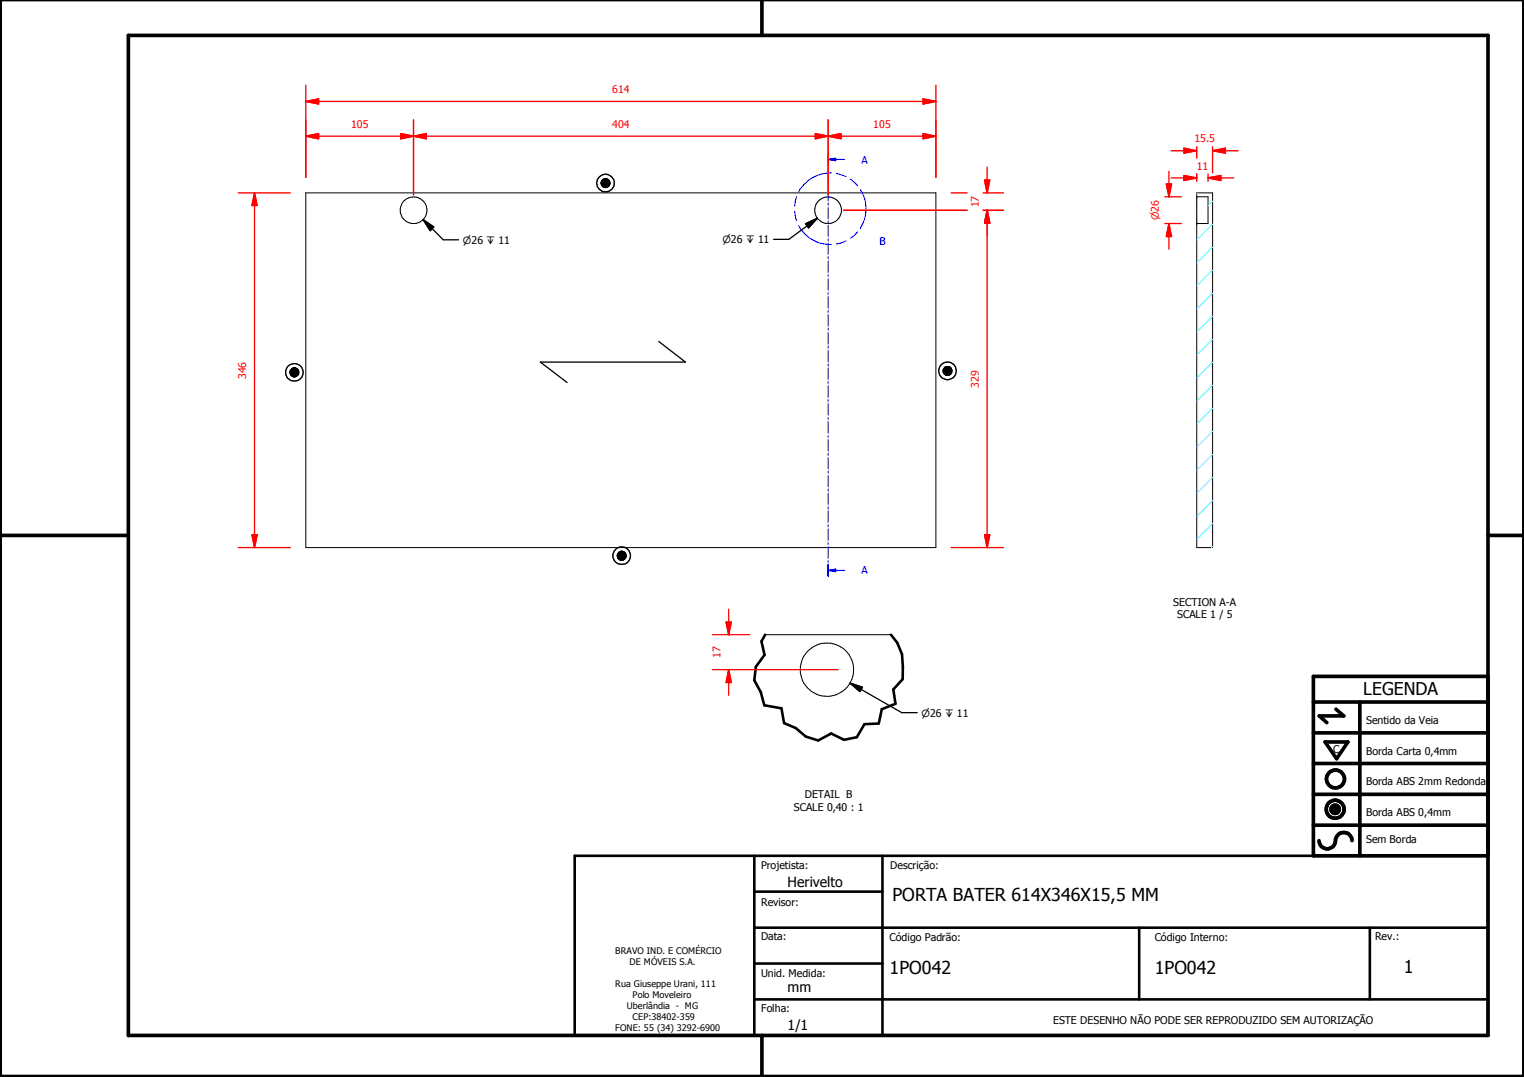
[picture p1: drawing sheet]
<svg xmlns="http://www.w3.org/2000/svg" width="297mm" height="210mm" viewBox="0 0 297 210" stroke-linecap="round" stroke-linejoin="round" font-family="sans-serif">
<g fill="none" stroke="#000" stroke-width=".19">
<path d="M59.6 37.6h122.8v69.1h-122.8zM117.2 35.6l1.7 .1zM117.2 35.7l1.7 .1zM117.2 35.8h1.7zM117.2 35.8l1.6 .1zM117.2 35.9h1.6zM117.2 35.5l1.7 .1zM117.2 35.9l1.6 .1zM117.2 35.4l1.6 .1zM117.3 36l1.5 .1zM117.3 35.3l1.5 .1zM117.3 36.1h1.5z"/>
<path d="M117.3 36.1l1.4 .1zM117.3 35.3h1.5zM117.3 36.2h1.4zM117.3 35.2l1.5 .1zM117.4 36.2h1.3zM117.4 36.2l1.2 .1zM117.4 35.1l1.3 .1zM117.4 35.1h1.3zM117.5 36.3h1.1zM117.5 36.3l1 .1zM117.5 35.1h1.2zM117.5 36.4h1z"/>
<path d="M117.5 36.4h.9zM117.5 35l1.1 .1zM117.5 35h1zM117.6 36.4h.8zM117.6 35h.9zM117.6 35h.8zM117.7 36.4h.7zM117.7 36.4l.6 .1zM117.7 34.9l.7 .1zM117.7 34.9h.7zM117.8 36.5h.5zM117.8 36.5h.4z"/>
<path d="M117.8 34.9h.6zM117.8 34.9h.5zM117.9 36.5h.3zM117.9 36.5h.2zM117.9 34.8l.4 .1zM117.9 34.8h.3zM117.9 34.8h.2zM233.3 38.4h2.2v5.2h-2.2M233.3 37.6h3v69.1h-3zM233.3 43.6h.1M56.6 72.5l1.6 .1zM56.6 72.6h1.6z"/>
<path d="M56.6 72.6l1.6 .1zM56.6 72.7h1.6v.2zM56.6 72.7l1.6 .2h-1.6zM56.6 72.9h1.6zM56.6 72.9h1.5zM56.6 72.4l1.6 .1zM56.6 72.3l1.6 .1zM56.6 72.9l1.5 .1zM56.6 72.2l1.6 .1zM56.6 73h1.5zM56.6 73l1.5 .1zM56.6 72.1l1.5 .1z"/>
<path d="M56.7 73.1h1.4zM56.7 73.1l1.3 .1zM56.7 72.1h1.4zM56.7 73.2h1.3zM56.7 72l1.4 .1zM56.7 72h1.3zM56.8 73.2h1.2zM56.8 73.2h1.1zM56.8 72h1.2zM56.9 73.2h1zM56.9 73.2l.9 .1zM56.9 71.9l1.1 .1h-1.2z"/>
<path d="M56.9 71.9l1.1 .1zM56.9 73.3h.9zM56.9 73.3l.8 .1zM56.9 71.8l1 .1zM56.9 71.8h.9zM57.1 73.4h.6zM57.1 73.4h.5zM57.1 71.8h.7zM57.1 71.8h.6zM57.1 71.8h.5zM57.2 73.4h.4zM57.2 73.4h.3z"/>
<path d="M57.2 71.8h.4zM57.3 73.4h.2zM57.3 71.7l.3 .1zM57.3 71.7h.2zM183.9 72.2l1.6 .1zM183.9 72.3h1.6v.1zM183.9 72.3l1.6 .1h-1.6zM183.9 72.4l1.6 .1zM183.9 72.5h1.6zM183.9 72.5h1.6v.1zM183.9 72.5l1.6 .1h-1.6zM183.9 72.1l1.6 .1h-1.6z"/>
<path d="M183.9 72.1h1.6v.1zM183.9 72l1.6 .1zM183.9 72h1.6zM183.9 72.6h1.6zM183.9 72.6l1.5 .1zM183.9 72.7h1.5zM183.9 72.7l1.5 .1zM183.9 71.9l1.6 .1zM184 72.8h1.4zM184 72.8l1.3 .1zM184 71.8l1.4 .1zM184 71.8h1.4z"/>
<path d="M184.1 72.9h1.2zM184.1 72.9h1.1zM184.1 71.7l1.3 .1zM184.1 72.9l1.1 .1zM184.1 71.6l1.2 .1zM184.1 71.6h1.1zM184.2 73h1zM184.2 73h.9zM184.2 71.6h1zM184.2 73l.8 .1zM184.2 71.5l1 .1zM184.2 71.5h.9z"/>
<path d="M184.4 73.1h.6zM184.4 71.5h.7zM184.4 71.5h.6zM184.4 73.1h.5zM184.5 73.1h.4zM184.5 73.1h.3zM184.5 71.5h.5zM184.5 71.5h.4zM184.6 73.1h.2zM184.6 71.5h.3zM184.6 71.5h.2zM120.3 108.3h1.7v.1z"/>
<path d="M120.3 108.3l1.7 .1h-1.6zM120.4 108.2l1.6 .1zM120.4 108.4l1.6 .1zM120.4 108.5h1.6v.1zM120.4 108.5l1.6 .1h-1.6zM120.4 108.6l1.6 .1zM120.4 108.1l1.6 .1zM120.4 108l1.6 .1zM120.4 108.7h1.6zM120.4 108.7h1.5zM120.4 107.9l1.6 .1zM120.4 108.7l1.5 .1z"/>
<path d="M120.4 107.9h1.6zM120.5 108.8h1.4zM120.5 108.8l1.3 .1zM120.5 107.8l1.4 .1zM120.6 108.9h1.2zM120.6 108.9h1.1zM120.6 107.7l1.3 .1h-1.4zM120.6 107.7l1.3 .1zM120.6 108.9l1.1 .1zM120.6 107.7h1.2zM120.7 109h1zM120.7 109l.9 .1z"/>
<path d="M120.7 107.6l1 .1h-1.1zM120.7 107.6l1 .1zM120.7 109.1h.9zM120.7 109.1h.8zM120.7 107.6h1zM120.7 107.6h.9zM120.8 109.1h.7zM120.8 107.5l.8 .1zM120.8 107.5h.7zM120.9 109.1h.6zM120.9 109.1h.5zM120.9 107.5h.6z"/>
<path d="M121 109.1h.4zM121 109.1h.2zM121 107.5h.5zM121 107.5h.4zM121.1 109.1h.1zM121.1 107.4l.3 .1zM121.1 107.4h.1zM149.1 123.7h24.5M259.4 157.6l1.6 .1zM259.4 157.7l1.6 .1zM259.4 157.8l1.6 .1zM259.4 157.9h1.6v.1z"/>
<path d="M259.4 157.9l1.6 .1h-1.5zM259.4 157.6h1.6zM259.5 158h1.5zM259.5 158l1.4 .1zM259.5 157.5l1.5 .1zM259.5 158.1h1.4zM259.5 157.4l1.5 .1zM259.5 158.1l1.4 .1zM259.5 157.3l1.4 .1zM259.6 158.2h1.3zM259.6 158.2h1.2zM259.6 157.2l1.3 .1z"/>
<path d="M259.6 158.2l1.2 .1zM259.6 157.2h1.3zM259.7 158.3h1.1zM259.7 158.3l1 .1zM259.7 157.1l1.1 .1zM259.7 157.1h1.1zM259.8 158.4h.9zM259.8 158.4h.8zM259.8 157.1h1zM259.8 157.1h.9zM259.8 158.4l.8 .1zM259.8 157l.9 .1z"/>
<path d="M259.8 157h.8zM259.9 158.5h.7zM259.9 158.5h.6zM259.9 157h.7zM260 158.5h.5zM260 158.5h.4zM260 157h.6zM260.1 158.5h.3zM260.1 158.5h.2zM260.1 156.9l.4 .1zM260.1 156.9h.3zM260.1 156.9h.2z"/>
<circle cx="80.6" cy="41" r="2.6"/>
<circle cx="161.4" cy="41" r="2.6"/>
<circle cx="161.2" cy="130.5" r="5.2"/>
</g>
<path d="M149.1 123.7l-.7 1.3 .6 2.6-1.7 2.4-.3 2.6 1.3 2.3 .7 2.6 3.3 .5 .5 2.9 2.3 1 2 1.7 2.4 .7 2.5-1.3 2.5 1.2 2.5-.5 1.5-2.6 2.8-.1 .6-2.8 2.6-1-.4-2.8 1.8-2 .1-2.4-.2-2.5-.9-2.2-1.3-1.6M112 166.8h178v35h-178zM147 173.8h25M147 166.8v35M172 166.8v35M147 194.8h143M147 180.8h143M147 187.8h25M222 180.8v14M267 180.8v14" fill="none" stroke="#000" stroke-width=".51"/>
<g fill="#000">
<path d="M117.2 35.5l1.7 .1zM117.2 35.4l1.6 .1zM117.3 35.3l1.5 .1zM117.3 35.3h1.5zM117.3 35.2l1.5 .1zM117.4 35.1l1.3 .1zM117.4 35.1h1.3zM117.5 35.1h1.2zM117.5 35l1.1 .1zM117.5 35h1zM117.6 35h.9zM117.6 35h.8z"/>
<path d="M117.7 34.9l.7 .1zM117.7 34.9h.7zM117.8 34.9h.6zM117.8 34.9h.5zM117.9 34.8l.4 .1zM117.9 34.8h.3zM117.9 34.8h.2zM117.9 36.5h.2zM117.8 36.5h.4zM117.9 36.5h.3zM117.7 36.4l.6 .1zM117.8 36.5h.5z"/>
<path d="M117.6 36.4h.8zM117.7 36.4h.7zM117.5 36.4h.9zM117.5 36.3l1 .1zM117.5 36.4h1zM117.4 36.2l1.2 .1zM117.5 36.3h1.1zM117.3 36.2h1.4zM117.4 36.2h1.3zM117.3 36.1l1.4 .1zM117.2 35.9l1.6 .1zM117.3 36l1.5 .1z"/>
<path d="M117.3 36.1h1.5zM117.2 35.8l1.6 .1zM117.2 35.9h1.6zM117.2 35.6l1.7 .1zM117.2 35.7l1.7 .1zM117.2 35.8h1.7zM56.6 72.4l1.6 .1zM56.6 72.3l1.6 .1zM56.6 72.2l1.6 .1zM56.6 72.1l1.5 .1zM56.7 72.1h1.4zM56.7 72l1.4 .1z"/>
<path d="M56.7 72h1.3zM56.8 72h1.2zM56.9 71.9l1.1 .1h-1.2zM56.9 71.9l1.1 .1zM56.9 71.8l1 .1zM56.9 71.8h.9zM57.1 71.8h.7zM57.1 71.8h.6zM57.1 71.8h.5zM57.2 71.8h.4zM57.3 71.7l.3 .1zM57.3 71.7h.2z"/>
<path d="M57.2 73.4h.3zM57.3 73.4h.2zM57.1 73.4h.5zM57.2 73.4h.4zM56.9 73.3l.8 .1zM57.1 73.4h.6zM56.9 73.2l.9 .1zM56.9 73.3h.9zM56.8 73.2h1.1zM56.9 73.2h1zM56.7 73.2h1.3zM56.8 73.2h1.2z"/>
<path d="M56.7 73.1l1.3 .1zM56.6 73l1.5 .1zM56.7 73.1h1.4zM56.6 72.9h1.5zM56.6 72.9l1.5 .1zM56.6 73h1.5zM56.6 72.5l1.6 .1zM56.6 72.6h1.6zM56.6 72.6l1.6 .1zM56.6 72.7h1.6v.2zM56.6 72.7l1.6 .2h-1.6zM56.6 72.9h1.6z"/>
<path d="M183.9 72.1l1.6 .1h-1.6zM183.9 72.1h1.6v.1zM183.9 72l1.6 .1zM183.9 72h1.6zM183.9 71.9l1.6 .1zM184 71.8l1.4 .1zM184 71.8h1.4zM184.1 71.7l1.3 .1zM184.1 71.6l1.2 .1zM184.1 71.6h1.1zM184.2 71.6h1zM184.2 71.5l1 .1z"/>
<path d="M184.2 71.5h.9zM184.4 71.5h.7zM184.4 71.5h.6zM184.5 71.5h.5zM184.5 71.5h.4zM184.6 71.5h.3zM184.6 71.5h.2zM184.5 73.1h.3zM184.6 73.1h.2zM184.4 73.1h.5zM184.5 73.1h.4zM184.4 73.1h.6z"/>
<path d="M184.2 73l.8 .1zM184.2 73h.9zM184.1 72.9l1.1 .1zM184.2 73h1zM184.1 72.9h1.1zM184 72.8l1.3 .1zM184.1 72.9h1.2zM183.9 72.7l1.5 .1zM184 72.8h1.4zM183.9 72.6l1.5 .1zM183.9 72.7h1.5zM183.9 72.5l1.6 .1h-1.6z"/>
<path d="M183.9 72.6h1.6zM183.9 72.2l1.6 .1zM183.9 72.3h1.6v.1zM183.9 72.3l1.6 .1h-1.6zM183.9 72.4l1.6 .1zM183.9 72.5h1.6zM183.9 72.5h1.6v.1zM120.4 108.1l1.6 .1zM120.4 108l1.6 .1zM120.4 107.9l1.6 .1zM120.4 107.9h1.6zM120.5 107.8l1.4 .1z"/>
<path d="M120.6 107.7l1.3 .1h-1.4zM120.6 107.7l1.3 .1zM120.6 107.7h1.2zM120.7 107.6l1 .1h-1.1zM120.7 107.6l1 .1zM120.7 107.6h1zM120.7 107.6h.9zM120.8 107.5l.8 .1zM120.8 107.5h.7zM120.9 107.5h.6zM121 107.5h.5zM121 107.5h.4z"/>
<path d="M121.1 107.4l.3 .1zM121.1 107.4h.1zM121 109.1h.2zM121.1 109.1h.1zM120.9 109.1h.5zM121 109.1h.4zM120.8 109.1h.7zM120.9 109.1h.6zM120.7 109.1h.8zM120.7 109l.9 .1zM120.7 109.1h.9zM120.6 108.9l1.1 .1z"/>
<path d="M120.7 109h1zM120.6 108.9h1.1zM120.5 108.8l1.3 .1zM120.6 108.9h1.2zM120.4 108.7l1.5 .1zM120.5 108.8h1.4zM120.4 108.7h1.5zM120.4 108.5l1.6 .1h-1.6zM120.4 108.6l1.6 .1zM120.4 108.7h1.6zM120.4 108.2l1.6 .1zM120.3 108.3h1.7v.1z"/>
<path d="M120.3 108.3l1.7 .1h-1.6zM120.4 108.4l1.6 .1zM120.4 108.5h1.6v.1zM259.4 157.6h1.6zM259.5 157.5l1.5 .1zM259.5 157.4l1.5 .1zM259.5 157.3l1.4 .1zM259.6 157.2l1.3 .1zM259.6 157.2h1.3zM259.7 157.1l1.1 .1zM259.7 157.1h1.1zM259.8 157.1h1z"/>
<path d="M259.8 157.1h.9zM259.8 157l.9 .1zM259.8 157h.8zM259.9 157h.7zM260 157h.6zM260.1 156.9l.4 .1zM260.1 156.9h.3zM260.1 156.9h.2zM260.1 158.5h.2zM260 158.5h.4zM260.1 158.5h.3zM259.9 158.5h.6z"/>
<path d="M260 158.5h.5zM259.8 158.4l.8 .1zM259.9 158.5h.7zM259.8 158.4h.8zM259.7 158.3l1 .1zM259.8 158.4h.9zM259.6 158.2l1.2 .1zM259.7 158.3h1.1zM259.6 158.2h1.2zM259.5 158.1l1.4 .1zM259.6 158.2h1.3zM259.5 158l1.4 .1z"/>
<path d="M259.5 158.1h1.4zM259.4 157.9l1.6 .1h-1.5zM259.5 158h1.5zM259.4 157.6l1.6 .1zM259.4 157.7l1.6 .1zM259.4 157.8l1.6 .1zM259.4 157.9h1.6v.1z"/>
</g>
<g fill="none" stroke="#000" stroke-width=".71">
<path d="M148.5 0v6.9M297 -.1v209.9h-297v-209.9M25 6.9h265v194.9h-265zM0 104.4h25M290 104.4h7M256 136.8h34M260.4 138.2l1.5 1.3h-4.8l1.5 1.3M265 136.8v30M290 131.8h-34v35h34M256 154.8h34M256 148.8h34M256 142.8h34"/>
<path d="M258.3 144.6h4.4l-2.2 3.3zM256 160.8h34M257.1 163.8a1.62 1.62 0 0 0 1.8 1.6 1.62 1.62 0 0 0 1.4-1.9 1.63 1.63 0 0 1 1.7-1.2 1.63 1.63 0 0 1 1.5 1.5M148.5 201.8v8"/>
<circle cx="260.2" cy="157.7" r="1.76"/>
<circle cx="260.2" cy="157.7" r=".82"/>
<circle cx="260.3" cy="151.8" r="1.76"/>
</g>
<g fill="none" stroke="#00f" stroke-width=".19">
<path d="M161.4 29.9v2.3M161.4 32.6v.4M161.4 33.4v2.3M161.4 36.1v.4M161.4 36.9v2.3M161.4 39.5v.5M161.4 31.1h1.5M161.4 40.4v2.3M161.4 43.1v.4M161.4 43.9v2.2M161.4 46.5v.4M161.4 47.3v2.3"/>
<path d="M161.4 50v.5M161.4 50.8v2.3M161.4 53.5v.4M161.4 54.3v2.3M161.4 57v.4M161.4 57.8v2.3M161.4 60.5v.4M161.4 61.3v2.2M161.4 63.9v.5M161.4 64.8v2.3M161.4 67.4v.5M161.4 68.2v2.3"/>
<path d="M161.4 70.9v.4M161.4 71.7v2.3M161.4 74.4v.4M161.4 75.2v2.3M161.4 77.9v.4M161.4 78.7v2.2M161.4 81.3v.5M161.4 82.2v2.3M161.4 84.8v.5M161.4 85.6v2.3M161.4 88.3v.5M161.4 89.2v2.2"/>
<path d="M161.4 91.8v.4M161.4 92.6v2.3M161.4 95.3v.4M161.4 96.1v2.3M161.4 98.8v.4M161.4 99.6v2.3M161.4 102.2v.5M161.4 103.1v2.3M161.4 105.7v.5M161.4 106.6v2.2M161.4 109.2v.4M161.4 110v2.3"/>
</g>
<path d="M161.4 29.9v2.3M161.4 110v2.3" fill="none" stroke="#00f" stroke-width=".3"/>
<path d="M161.4 31.1l1.5-.3v.5z" fill="#00f"/>
<path d="M161.4 31.1l1.5-.3v.5zM162.9 31.1h1.7M161.4 111.2h1.5" fill="none" stroke="#00f" stroke-width=".19"/>
<path d="M161.4 111.2l1.5-.3v.5z" fill="#00f"/>
<g fill="none" stroke="#00f" stroke-width=".19">
<path d="M155.3 38.3l-.4 1.9M162 33.7a7.1 7.1 0 0 0-6.3 3.7M163 33.8l1.9 .6M165.7 34.9l1.5 1.3M167.7 37h.1M167.7 37a6.9 6.9 0 0 1 0 7.4M154.9 41.2l.4 1.9M155.7 43.9a7 7 0 0 0 6.3 3.8M164.9 46.9l-1.9 .6M167.2 45.2l-.7 .6-.8 .6M167.7 44.4h.1M161.4 111.2l1.5-.3v.5z"/>
<path d="M162.9 111.2h1.7"/>
</g>
<g fill="none" stroke="#0ff" stroke-width=".19">
<path d="M233.5 37.6l-.2 .2M236.3 39.2l-.8 .9M236.3 57.1l-3 3.1M236.3 52.7l-3 3.1M236.3 48.2l-3 3.1M236.3 43.7l-3 3.1M236.3 79.6l-3 3.1M236.3 75.1l-3 3.1M236.3 70.6l-3 3.1M236.3 66.1l-3 3.1M236.3 61.6l-3 3.1M236.3 97.5l-3 3.1"/>
<path d="M236.3 93l-3 3.1M236.3 88.6l-3 3.1M236.3 84.1l-3 3.1M236.3 106.5l-.2 .2M236.3 102l-3 3.1"/>
</g>
<path d="M49.6 104.2v2.5" fill="none" stroke="#f00" stroke-width=".25"/>
<path d="M49.1 104.2h1l-.5 2.5z" fill="#f00"/>
<path d="M49.6 37.6v2.4M49.1 104.2h1l-.5 2.5z" fill="none" stroke="#f00" stroke-width=".25"/>
<path d="M49.6 37.6l.5 2.4h-1z" fill="#f00"/>
<path d="M59.6 19.8h2.5M46.4 37.6h10.2M49.6 37.6l.5 2.4h-1zM49.6 40v64.2M46.4 106.7h10.2" fill="none" stroke="#f00" stroke-width=".25"/>
<path d="M59.6 19.8l2.5-.5v1z" fill="#f00"/>
<path d="M59.6 19.8l2.5-.5v1zM179.9 19.8h2.5" fill="none" stroke="#f00" stroke-width=".25"/>
<path d="M179.9 19.3l2.5 .5-2.5 .5z" fill="#f00"/>
<path d="M59.6 16.6v18M62.1 19.8h117.8M179.9 19.3l2.5 .5-2.5 .5zM182.4 16.6v18M59.6 26.5h2.5" fill="none" stroke="#f00" stroke-width=".25"/>
<path d="M59.6 26.5l2.5-.5v1.1z" fill="#f00"/>
<path d="M59.6 26.5l2.5-.5v1.1zM78.1 26.5h2.5" fill="none" stroke="#f00" stroke-width=".25"/>
<path d="M78.1 26l2.5 .5-2.5 .6z" fill="#f00"/>
<path d="M59.6 23.4v11.2M62.1 26.5h16M78.1 26l2.5 .5-2.5 .6zM80.6 26.5h2.5M80.6 23.4v14.6" fill="none" stroke="#f00" stroke-width=".25"/>
<path d="M80.6 26.5l2.5-.5v1.1z" fill="#f00"/>
<path d="M80.6 26.5l2.5-.5v1.1zM158.9 26.5h2.5" fill="none" stroke="#f00" stroke-width=".25"/>
<path d="M158.9 26l2.5 .5-2.5 .6z" fill="#f00"/>
<path d="M80.6 23.4v14.6M83.1 26.5h75.8M158.9 26l2.5 .5-2.5 .6zM161.4 26.5h2.5M161.4 23.4v14.6" fill="none" stroke="#f00" stroke-width=".25"/>
<path d="M161.4 26.5l2.5-.5v1.1z" fill="#f00"/>
<path d="M161.4 26.5l2.5-.5v1.1zM179.9 26.5h2.5" fill="none" stroke="#f00" stroke-width=".25"/>
<path d="M179.9 26l2.5 .5-2.5 .6z" fill="#f00"/>
<path d="M161.4 23.4v14.6M163.9 26.5h16M179.9 26l2.5 .5-2.5 .6zM182.4 23.4v11.2M192.4 104.2v2.5" fill="none" stroke="#f00" stroke-width=".25"/>
<path d="M191.9 104.2h1l-.5 2.5z" fill="#f00"/>
<path d="M192.4 41v2.5M191.9 104.2h1l-.5 2.5z" fill="none" stroke="#f00" stroke-width=".25"/>
<path d="M192.4 41l.5 2.5h-1z" fill="#f00"/>
<path d="M164.4 41h24.1M191.6 41h4M192.4 41l.5 2.5h-1zM192.4 41v63.2M185.4 106.7h10.2" fill="none" stroke="#f00" stroke-width=".25"/>
<path d="M192.4 41l.5 2.5h-1z" fill="#f00"/>
<path d="M192.4 35.1v2.5M192.4 41l.5 2.5h-1z" fill="none" stroke="#f00" stroke-width=".25"/>
<path d="M191.9 35.1h1l-.5 2.5z" fill="#f00"/>
<path d="M185.4 37.6h3.1M191.6 37.6h4M191.9 35.1h1l-.5 2.5zM192.4 32.6v2.5M227.8 35.9v2.5M164.4 41h24.1M191.6 41h4M192.4 43.5v2.5" fill="none" stroke="#f00" stroke-width=".25"/>
<g fill="none" stroke="#000" stroke-width=".25">
<path d="M82.5 42.8l2 1.4-.6 .8zM82.5 42.8l3.9 3.9h3M157 43.6l2.3-1.1-1.7 1.9zM159.3 42.5l-5.5 4.2h-3M128.4 66.5l5.2 4.1h-28.3l5.2 3.9"/>
<circle cx="118" cy="35.7" r="1.71"/>
<circle cx="118" cy="35.7" r=".85"/>
<circle cx="57.4" cy="72.6" r="1.71"/>
<circle cx="57.4" cy="72.6" r=".86"/>
<circle cx="184.7" cy="72.3" r="1.7"/>
<circle cx="184.7" cy="72.3" r=".84"/>
<circle cx="121.2" cy="108.3" r="1.7"/>
<circle cx="121.2" cy="108.3" r=".85"/>
</g>
<path d="M82.5 42.8l2 1.4-.6 .8zM157 43.6l2.3-1.1-1.7 1.9z" fill="#000"/>
<path d="M227.3 35.9h1l-.5 2.5z" fill="#f00"/>
<path d="M227.3 35.9h1l-.5 2.5zM227.8 43.6v2.5" fill="none" stroke="#f00" stroke-width=".25"/>
<path d="M227.8 43.6l.5 2.5h-1z" fill="#f00"/>
<path d="M227 38.4h3.2M227.8 33.4v2.5M230.8 34.7h2.5M227 43.6h3.2M227.8 43.6l.5 2.5h-1zM227.8 46.1v2.5" fill="none" stroke="#f00" stroke-width=".25"/>
<path d="M230.8 34.2l2.5 .5-2.5 .5z" fill="#f00"/>
<path d="M230.8 34.2l2.5 .5-2.5 .5zM235.5 34.7h2.5" fill="none" stroke="#f00" stroke-width=".25"/>
<path d="M235.5 34.7l2.5-.5v1z" fill="#f00"/>
<path d="M228.3 34.7h2.5M233.3 33.9v1.4M235.5 34.7l2.5-.5v1zM235.5 33.9v1.4M236.3 29.4h2.5M238 34.7h2.4" fill="none" stroke="#f00" stroke-width=".25"/>
<path d="M236.3 29.4l2.5-.5v.9z" fill="#f00"/>
<path d="M230.8 29.4h2.5M236.3 29.4l2.5-.5v.9z" fill="none" stroke="#f00" stroke-width=".25"/>
<path d="M230.8 28.9l2.5 .5-2.5 .4z" fill="#f00"/>
<path d="M228.3 29.4h2.5M230.8 28.9l2.5 .5-2.5 .4zM233.3 28.6v2.2M233.3 33.9v.7M236.3 28.6v5.1M238.8 29.4h2.5M142 121.2v2.5" fill="none" stroke="#f00" stroke-width=".25"/>
<path d="M141.5 121.2h1l-.5 2.5z" fill="#f00"/>
<path d="M141.5 121.2h1l-.5 2.5zM142 130.5v2.5" fill="none" stroke="#f00" stroke-width=".25"/>
<path d="M142 130.5l.5 2.5h-1z" fill="#f00"/>
<path d="M142 118.7v2.5M138.8 123.7h7.3M138.8 130.5h24.6M142 130.5l.5 2.5h-1zM142 133v2.5" fill="none" stroke="#f00" stroke-width=".25"/>
<path d="M165.7 133.1l2.4 .8-.5 .9zM165.7 133.1l10.1 5.8h3" fill="none" stroke="#000" stroke-width=".25"/>
<path d="M165.7 133.1l2.4 .8-.5 .9z" fill="#000"/>
<g font-size="3.5">
<text x="173.9" y="175.7">PORTA BATER 614X346X15,5 MM</text>
<text x="173.4" y="189.7">1PO042</text>
<text x="225.1" y="189.7">1PO042</text>
<text x="273.6" y="189.7">1</text>
</g>
<text font-size="3.4" x="265.7" y="135.4">LEGENDA</text>
<g font-size="2.7">
<text x="153.5" y="172.8">Herivelto</text>
<text x="153.5" y="193.4">mm</text>
<text x="153.5" y="200.8">1/1</text>
</g>
<g font-size="2.1" fill="#f00">
<text x="119.3" y="18.2">614</text>
<text x="68.4" y="24.9">105</text>
<text x="119.3" y="24.9">404</text>
<text x="170.2" y="24.9">105</text>
<text x="232.8" y="27.8">15.5</text>
<text x="233.3" y="33.1">11</text>
<text x="190.8" y="40.4" transform="rotate(-90 190.8 40.4)">17</text>
<text x="48" y="73.9" transform="rotate(-90 48 73.9)">346</text>
<text x="190.8" y="75.6" transform="rotate(-90 190.8 75.6)">329</text>
<text x="140.5" y="128.3" transform="rotate(-90 140.5 128.3)">17</text>
</g>
<g font-size="2.1" fill="#00f">
<text x="167.9" y="31.9">A</text>
<text x="171.4" y="47.8">B</text>
<text x="167.9" y="111.9">A</text>
</g>
<g font-size="2.1">
<text x="228.7" y="118">SECTION A-A</text>
<text x="229.4" y="120.5">SCALE 1 / 5</text>
<text x="266.3" y="141.1">Sentido da Veia</text>
<text x="259.8" y="146.7">C</text>
<text x="266.3" y="147.2">Borda Carta 0,4mm</text>
<text x="156.9" y="155.6">DETAIL B</text>
<text x="266.3" y="153.1">Borda ABS 2mm Redonda</text>
<text x="154.7" y="158.1">SCALE 0,40 : 1</text>
<text x="266.3" y="159">Borda ABS 0,4mm</text>
<text x="266.3" y="164.4">Sem Borda</text>
<text x="148.4" y="169.3">Projetista:</text>
<text x="173.5" y="169.5">Descrição:</text>
<text x="148.4" y="176.6">Revisor:</text>
<text x="148.4" y="183.2">Data:</text>
<text x="173.4" y="183.3">Código Padrão:</text>
<text x="225.1" y="183.3">Código Interno:</text>
<text x="268" y="183.2">Rev.:</text>
<text x="148.4" y="190.5">Unid. Medida:</text>
<text x="148.4" y="197.2">Folha:</text>
<text x="205.3" y="199.5">ESTE DESENHO NÃO PODE SER REPRODUZIDO SEM AUTORIZAÇÃO</text>
</g>
<g font-size="1.9">
<text x="90.2" y="47.5">⌀26 ↧ 11</text>
<text x="140.8" y="47.4">⌀26 ↧ 11</text>
<text x="179.6" y="139.7">⌀26 ↧ 11</text>
</g>
<text font-size="1.9" fill="#f00" x="225.9" y="43" transform="rotate(-90 225.9 43)">⌀26</text>
<g font-size="1.8">
<text x="119.9" y="186">BRAVO IND. E COMÉRCIO</text>
<text x="122.7" y="188.1">DE MÓVEIS S.A.</text>
<text x="119.9" y="192.4">Rua Giuseppe Urani, 111</text>
<text x="122.2" y="196.7">Uberlândia - MG</text>
<text x="123.3" y="194.6">Polo Moveleiro</text>
<text x="119.9" y="201">FONE: 55 (34) 3292-6900</text>
<text x="123.3" y="198.8">CEP:38402-359</text>
</g>
</svg>
